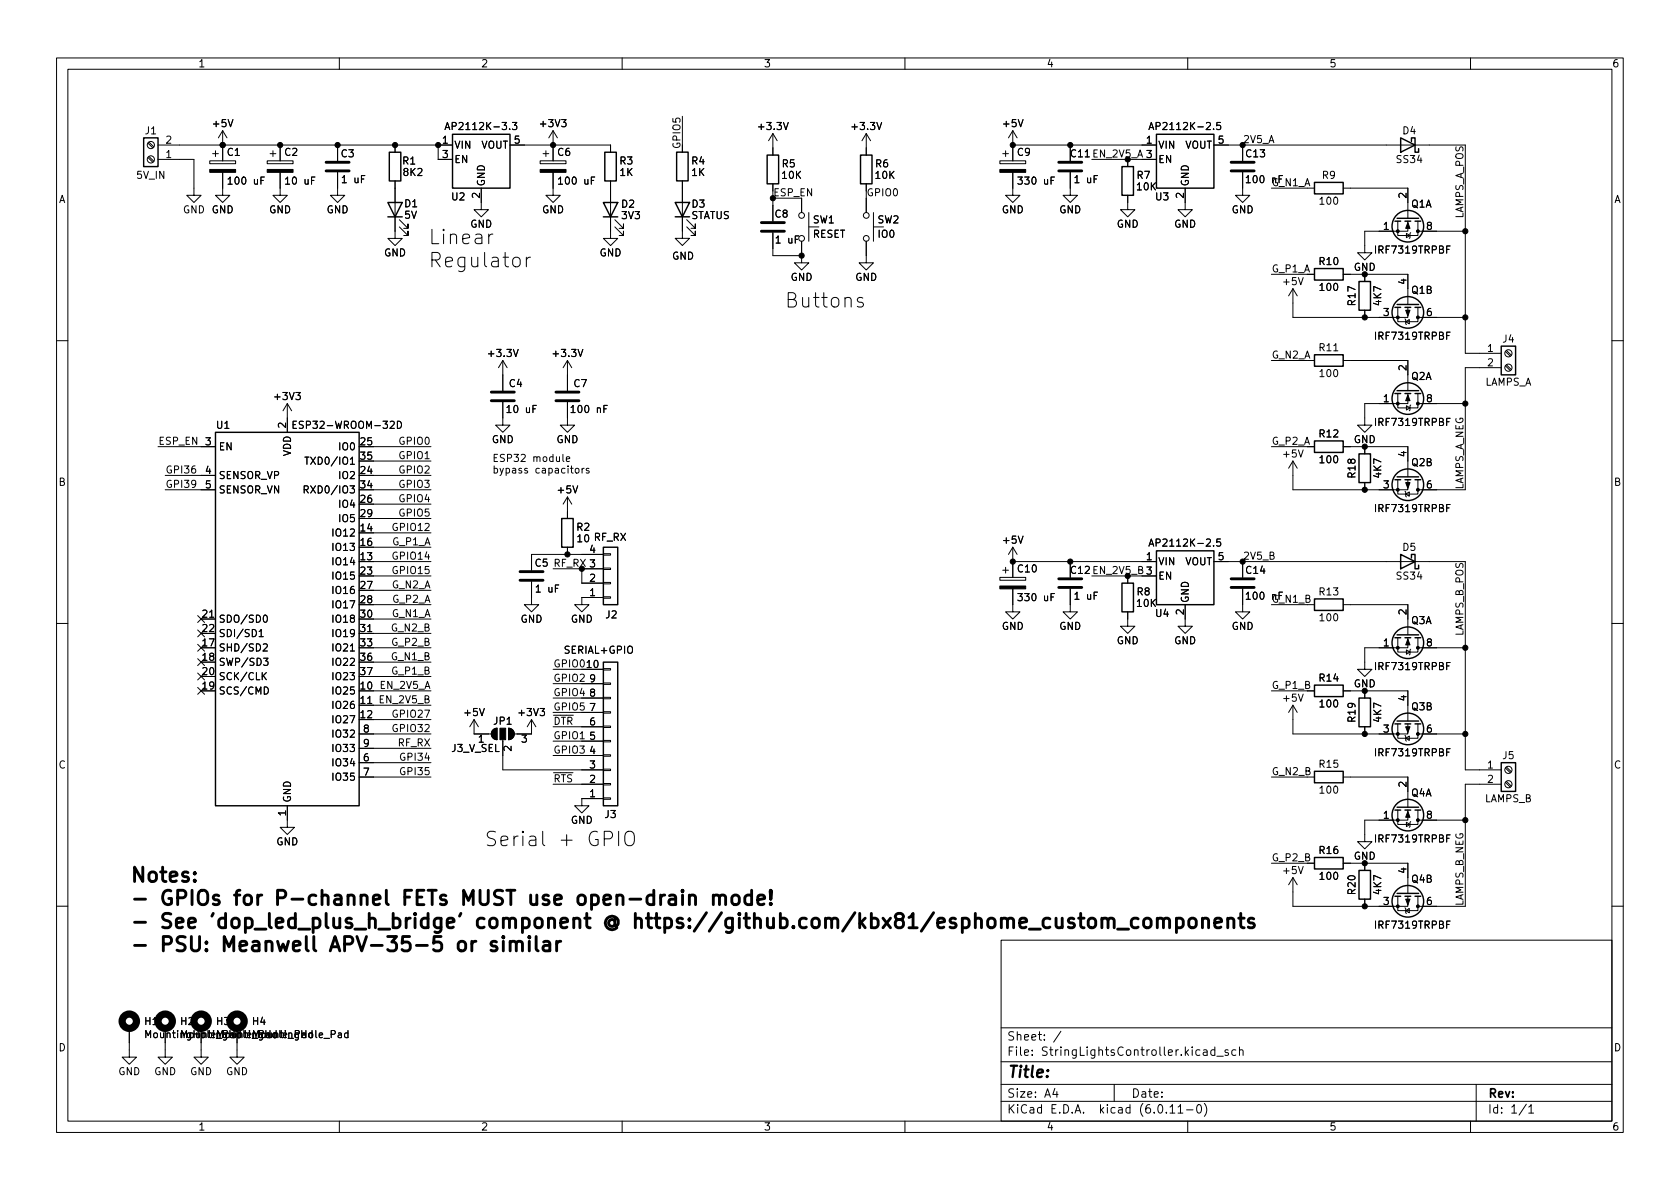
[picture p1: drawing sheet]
<svg xmlns="http://www.w3.org/2000/svg" width="297mm" height="210mm" viewBox="0 0 297 210" stroke-linecap="round" stroke-linejoin="round" font-family="sans-serif">
<g fill="none" stroke="#000" stroke-width=".18">
<path d="M10 10.2h277v190.1h-277zM12 12.2h273v186.1h-273zM60 10.2v2M110 10.2v2M160 10.2v2M210 10.2v2M260 10.2v2M26.2 25.3l.8 .9M26.2 27.9l.8 .8M26.3 25.1l.9 .9M26.3 27.7l.9 .8M27.9 28.2h6.4v6.3h1.3l-1.3 1.3-1.3-1.3h1.3"/>
<path d="M27.9 25.6h52.1M33.3 36.4a.59 .59 0 0 0-.7 .6 .59 .59 0 0 0 .7 .6l.1-.5h-.3M34.7 36.4v1.3l-.8-1.3v1.3M35.3 36.4a.64 .64 0 0 1 .7 .6 .64 .64 0 0 1-.7 .7zM37.1 28.4h4.6v.6h-4.6zM37.6 27.2h1M38.1 26.7v1M39.4 30.5v4h1.2l-1.2 1.3-1.3-1.3h1.3M39.4 23.1l-.8 1.3M39.4 23.1v5.3M39.4 23.1l.7 1.3M40.3 21.1l.5 1.3 .4-1.3"/>
<path d="M47.2 28.4h4.6v.6h-4.6zM47.8 27.2h1M48.3 26.7v1M49.5 30.5v4h1.3l-1.3 1.3-1.2-1.3h1.2M49.5 25.6v2.8M59.7 30.5v4h1.3l-1.3 1.3-1.3-1.3h1.3M59.7 25.6v2.8M69.8 32v10.2h1.3l-1.3 1.2-1.2-1.2h1.2M69.8 25.6v1.3M70.6 38.9l1.5 1.5v-.8v.8h-.7M77.5 25.6v2.6h2.5M85.1 33.3v3.8h1.3l-1.3 1.2-1.3-1.2h1.3"/>
<path d="M88.8 21.7h.8l-.5 .4 .4 .2v.5l-.2 .1-.5-.1M90.1 22.8v.1M90.2 25.6h17.7v1.3M90.6 21.7h.8l-.4 .4 .3 .2v.5l-.2 .1-.5-.1M95.5 28.4h4.6v.6h-4.6zM96 27.2h1M96.5 26.7v1M97.8 30.5v4h1.3l-1.3 1.3-1.3-1.3h1.3M97.8 23.1v5.3M97.8 23.1l-.8 1.3M97.8 23.1l.8 1.3M99.3 21.1h.8l-.4 .5 .3 .1v.6l-.2 .1-.5-.1"/>
<path d="M107.9 32v10.2h1.3l-1.3 1.2-1.2-1.2h1.2M108.7 38.9l1.5 1.5v-.8v.8h-.7M120.6 32v10.1h1.3l-1.3 1.3-1.2-1.3h1.2M120.6 20.6v5M121.4 38.8l1.5 1.6v-.8v.8h-.7M136.7 23.6l-.8 1.3M136.7 23.6v3.8M136.7 32.5v1.3M136.7 23.6l.7 1.3M138.5 21.7l.4 1.2 .5-1.2M141.7 37.6v-2.6h-5v4.1M143 37.6v5.1"/>
<path d="M153.2 23.6v3.8M153.2 32.5v1.3M153.2 35v2.6M153.2 23.6l-.8 1.3M153.2 23.6l.7 1.3M154.4 37.6v5.1M155 21.7l.5 1.2 .4-1.2M176.8 28.4h4.6v.6h-4.6zM177.3 27.2h1M177.8 26.7v1M179.1 30.5v4h1.2l-1.2 1.3-1.3-1.3h1.3M179.1 25.6h25.4"/>
<path d="M179.1 23.1l-.8 1.3M179.1 23.1v5.3M179.1 23.1l.7 1.3M180 21.1l.5 1.3 .4-1.3M189.2 30.5v4h1.3l-1.3 1.3-1.2-1.3h1.2M189.2 25.6v2.8M193 28.2h6.4v1.3M199.4 34.5v2.6h1.3l-1.3 1.2-1.3-1.2h1.3M201.9 28.2h2.6M209.5 33.3v3.8h1.3l-1.3 1.2-1.2-1.2h1.2M213.3 21.8l.5-.1 .2 .3-.8 .9h.8M214.6 22.8v.1"/>
<path d="M214.6 25.6h44.5v36.9h6.3M215.8 21.7h-.6l-.1 .6 .2-.2 .4 .1 .1 .2v.4l-.2 .1-.5-.1M219.7 30.5v4h1.3l-1.3 1.3-1.3-1.3h1.3M219.7 25.6v2.8M224.8 33.3h7.6M237.5 33.3h11.4v5.3M247.1 39.1v2.6h3.6v-2.6M248.9 39.1v1.8h-7.6v3.8h1.3l-1.3 1.3-1.3-1.3h1.3M70.6 40.1l1.5 1.6v-.8v.8h-.7M87.1 41.4a.65 .65 0 0 0-.7 .5M93.1 45.5v1.7M93.8 45.5a.65 .65 0 0 0-.7 .5"/>
<path d="M108.7 40.1l1.5 1.6v-.8v.8h-.7M121.4 40.1l1.5 1.5v-.7v.7h-.7M136.7 41.1v4.1h5M141.7 45.2v1.3h1.3l-1.3 1.2-1.2-1.2h1.2M141.7 42.7v2.5M143 40.1h1.8M152.5 52.7l-.6-.1-.3 .4 .1 .3 .8 .3 .2 .2-.2 .4-.2 .1-.7-.1M153.2 42.7v3.8h1.2l-1.2 1.2-1.3-1.2h1.3M154.4 40.1h1.8M224.8 48.5h7.6M228.6 51v5.1h20.3v-1.7M228.6 51l-.8 1.3"/>
<path d="M228.6 51l.8 1.3M229.6 49.1l.4 1.3 .4-1.3M237.5 48.5h1.3M241.3 49.8v-1.3h7.6v5.3M241.3 54.9v1.2M247.1 54.4v2.5h3.6v-2.5M248.4 56.4l.1 .1v.8l.2 .1M248.5 56.9l.7-.4v.8zM248.7 41.3l.6 .4-.6 .3zM249.4 41.1l-.1 .2v.7l-.1 .2M250.7 56.1h8.4M250.7 40.9h8.4"/>
<path d="M255.8 59.3h.4M255.8 44.1h.4M256.4 58.7h-.6v1.3M256.4 43.5h-.6v1.3M10 60.2h2M27.9 79h10.2M50.8 71.4v5M50.8 71.4l-.8 1.2M50.8 71.4l.8 1.2M52.3 69.4h.8l-.4 .5 .3 .1v.6l-.1 .1-.6-.1M63.5 79h12.7M69 74.6l.5-.1 .2 .3-.8 1h.8"/>
<path d="M70.3 74.5a.64 .64 0 0 1 .7 .6 .64 .64 0 0 1-.7 .7zM88.9 71.1v4.1h1.3l-1.3 1.2-1.3-1.2h1.3M88.9 63.7v5.4M88.9 63.7l-.8 1.3M88.9 63.7l.8 1.3M90.8 61.8l.4 1.3 .4-1.3M100.3 71.1v4.1h1.3l-1.3 1.2-1.2-1.2h1.2M100.3 63.7v5.4M100.3 63.7l-.7 1.3M100.3 63.7l.8 1.3M102.2 61.8l.4 1.3 .5-1.3M224.8 79h7.6"/>
<path d="M224.8 63.7h7.6M229.6 79.6l.4 1.2 .4-1.2M235.8 62h.8M237.5 63.7h11.4v5.4M237.5 79h1.3M247.1 69.6v2.5h3.6v-2.5M248.7 71.7l.6 .4-.6 .4zM248.9 69.6v1.8h-7.6v3.8h1.3l-1.3 1.2-1.3-1.2h1.3M249.4 71.6l-.1 .1v.8l-.1 .1M250.7 71.4h8.4M255.8 74.6h.4M256.4 74h-.6v1.2"/>
<path d="M265.4 65h-6.3v21.6h-8.4M266.2 64.7l.8 .8M266.2 62.1l.8 .9M266.3 64.5l.9 .8M266.3 62l.9 .8M285 60.2h2M29.2 84.1h8.9M29.2 86.6h8.9M61.9 85.9h.8l-.4 .5 .3 .1v.6l-.2 .1-.5-.1M61.9 81.2l.4-.4v1.3M61.9 82.1h.8M63.5 99.3h12.7"/>
<path d="M63.5 94.2h12.7M63.5 96.8h12.7M63.5 84.1h12.7M63.5 89.1h12.7M63.5 91.7h12.7M63.5 86.6h12.7M63.5 81.5h12.7M93.2 82.9l-.3-.1-.1 .2v.2l.4 .1v.3h-.4M100.1 81.2l.6-.1v-.3h-.4l-.2 .1 .1 .7h.5M100.3 87.9v3.8M100.3 96.8v1.2M100.3 87.9l-.7 1.2"/>
<path d="M100.3 87.9l.8 1.2M101.3 85.9l.4 1.3 .4-1.3M103.3 82.8l-.4 .3M104.1 82.9l-.3-.1-.2 .2 .1 .2 .4 .1v.3h-.5M106.7 97.9h1.2v.3h-1.2zM106.7 98h-12.7v2.8M179.1 96.8v5.3M179.1 99.3h25.4M179.1 96.8l-.8 1.2M179.1 96.8l.7 1.2M180 94.8l.5 1.3 .4-1.3M189.2 99.3v2.8"/>
<path d="M213.3 95.4l.5-.1 .2 .4-.8 .9h.8M214.6 96.5v.1M214.6 99.3h44.5v36.8h6.3M215.8 95.3h-.6l-.1 .6 .2-.1 .4 .1 .1 .1v.5l-.2 .1-.5-.1M219.7 99.3v2.8M228.6 81.5v5.1h20.3v-1.8M228.6 81.5l-.8 1.3M228.6 81.5l.8 1.3M241.3 80.3v-1.3h7.6v5.3M241.3 85.3v1.3M247.1 84.8v2.6h3.6v-2.6M248.4 86.9l.1 .1v.8l.2 .1"/>
<path d="M248.5 87.4l.7-.4v.8zM255.8 89.8h.4M256.4 89.2h-.6v1.3M10 110.2h2M35 119l1.2 1.2M35 111.4l1.2 1.2M35 113.9l1.2 1.3M35 116.5l1.2 1.2M35 108.9l1.2 1.2M35.6 114.5h2.5M35.6 117.1h2.5M35.6 119.6h2.5"/>
<path d="M35.6 109.5h2.5M35.6 112h2.5M36.2 119l-1.2 1.2M36.2 111.4l-1.2 1.2M36.2 113.9l-1.2 1.3M36.2 116.5l-1.2 1.2M36.2 108.9l-1.2 1.2M37.1 109.2h.7M45.8 111.7l.4-.4v1.3M45.8 112.6h.7M46.5 114l.5-.1 .3 .3-.8 .9h.8M46.5 119.5l.6 .7"/>
<path d="M46.6 116.4h.8l-.4 .5 .3 .1v.5l-.1 .2-.6-.2M46.7 108.9l.1-.1a.68 .68 0 0 1 .5 .6 .68 .68 0 0 1-.5 .6l-.1-.1-.2-.3zM47.1 118.9l-.7 .8M61.9 115.1h.8M63.5 114.5h12.7M63.5 117.1h12.7M63.5 119.6h12.7M63.5 109.5h12.7M63.5 112h12.7M63.5 101.8h12.7M63.5 104.4h12.7M63.5 106.9h12.7"/>
<path d="M65 111.7h.7M94 102.9v4h1.2l-1.2 1.3-1.3-1.3h1.3M97.8 118.4h8.9M97.8 100.6h8.9M102.9 100.6v2.5h3.8M106.7 118.2h1.2v.3h-1.2zM106.7 100.5h1.2v.2h-1.2zM106.7 103h1.2v.2h-1.2zM106.7 105.5h1.2v.3h-1.2zM106.7 105.7h-3.8v1.2h1.2l-1.2 1.3-1.3-1.3h1.3M176.8 102.1h4.6v.5h-4.6zM177.3 100.8h1"/>
<path d="M177.8 100.3v1M179.1 104.1v4.1h1.2l-1.2 1.3-1.3-1.3h1.3M189.2 104.1v4.1h1.3l-1.3 1.3-1.2-1.3h1.2M193 101.8h6.4v1.3M199.4 108.2v2.5h1.3l-1.3 1.3-1.3-1.3h1.3M201.9 101.8h2.6M209.5 106.9v3.8h1.3l-1.3 1.3-1.2-1.3h1.2M219.7 104.1v4.1h1.3l-1.3 1.3-1.3-1.3h1.3M224.8 106.9h7.6M237.5 106.9h11.4v5.4M247.1 112.8v2.5h3.6v-2.5M248.7 114.9l.6 .4-.6 .4z"/>
<path d="M248.9 112.8v1.7h-7.6v3.9h1.3l-1.3 1.2-1.3-1.2h1.3M249.4 114.8l-.1 .1v.8l-.1 .1M250.7 114.5h8.4M255.8 117.8h.4M256.4 117.2h-.6v1.2M285 110.2h2M35 121.6l1.2 1.2M35.6 122.2h2.5M36.2 121.6l-1.2 1.2M46.7 121.5a.64 .64 0 0 1 .8 .6 .64 .64 0 0 1-.8 .6zM63.5 129.8h12.7M63.5 137.4h12.7"/>
<path d="M63.5 122.2h12.7M63.5 124.7h12.7M63.5 127.2h12.7M63.5 134.9h12.7M63.5 132.3h12.7M65 124.4h.7M83.8 127.2v2.6h3.1M83.8 127.2l-.7 1.3M83.8 127.2l.8 1.3M84.7 130.3l.4-.3v1.3M84.8 125.3l.4 1.3 .4-1.3M87.2 129.1l.7-.3v2a1.02 1.02 0 0 1-1-.6 1.02 1.02 0 0 1 .3-1.1z"/>
<path d="M88.9 130.8v5.3h17.8M89.9 128.8a1.02 1.02 0 0 1 1 1 1.02 1.02 0 0 1-1 1zM90.4 132v.8l-.9-.8-.4 .2 .1 .5M92.3 130h.8l-.5 .5 .4 .1v.5l-.2 .2-.5-.2M94 127.2v2.6h-3.1M94 127.2l-.8 1.3M94 127.2l.7 1.3M95.5 125.3h.8l-.4 .5 .3 .1v.5l-.2 .2-.5-.2M97.8 138.7h8.9M97.8 133.6h8.9M97.8 131.1h8.9M97.8 128.5h8.9"/>
<path d="M97.8 126h8.9M97.8 123.4h8.9M97.8 120.9h8.9M106.7 120.8h1.2v.2h-1.2zM106.7 123.3h1.2v.3h-1.2zM106.7 125.9h1.2v.2h-1.2zM106.7 128.4h1.2v.2h-1.2zM106.7 130.9h1.2v.3h-1.2zM106.7 133.5h1.2v.2h-1.2zM106.7 136h1.2v.3h-1.2zM106.7 138.6h1.2v.2h-1.2zM224.8 137.4h7.6"/>
<path d="M224.8 122.2h7.6M228.6 124.7v5.1h20.3v-1.8M228.6 124.7l-.8 1.3M228.6 124.7l.8 1.3M229.6 122.7l.4 1.3 .4-1.3M237.5 137.4h11.4v5.3M237.5 122.2h1.3M241.3 123.4v-1.2h7.6v5.3M241.3 128.5v1.3M247.1 128v2.6h3.6v-2.6M248.4 130l.1 .2v.7l.2 .2M248.5 130.6l.7-.4v.7z"/>
<path d="M250.7 129.8h8.4M255.8 133h.4M256.4 132.4h-.6v1.3M265.4 138.7h-6.3v21.6h-8.4M266.2 138.3l.8 .9M266.2 135.8l.8 .8M266.3 138.2l.9 .8M266.3 135.6l.9 .9M50.8 142.5v3.8h1.3l-1.3 1.3-1.3-1.3h1.3M96 147v2.2l.3 .3M106.7 141.1h1.2v.2h-1.2zM106.7 141.2h-3.8v1.3h1.2l-1.2 1.3-1.3-1.3h1.3"/>
<path d="M224.8 152.6h7.6M228.6 155.2v5.1h20.3v-1.8M228.6 155.2l-.8 1.3M228.6 155.2l.8 1.3M229.6 153.2l.4 1.3 .4-1.3M237.5 152.6h1.3M241.3 153.9v-1.3h7.6v5.4M241.3 159v1.3M247.1 158.5v2.5h3.6v-2.5M247.1 143.3v2.5h3.6v-2.5M248.7 145.4l.6 .4-.6 .4zM248.9 143.3v1.7h-7.6v3.8h1.3l-1.3 1.3-1.3-1.3h1.3"/>
<path d="M249.4 145.3l-.1 .1v.8l-.1 .1M250.7 145h8.4M255.8 148.2h.4M256.4 147.6h-.6v1.3M10 160.2h2M177 166.3h108v32h-108zM248.4 160.5l.1 .1v.8l.2 .1M248.5 161l.7-.4v.8zM255.8 163.5h.4M256.4 162.9h-.6v1.2M285 160.2h2M22.9 181.9v5h1.2l-1.2 1.3-1.3-1.3h1.3"/>
<path d="M29.2 181.9v5h1.3l-1.3 1.3-1.3-1.3h1.3M35.6 181.9v5h1.2l-1.2 1.3-1.3-1.3h1.3M41.9 181.9v5h1.3l-1.3 1.3-1.3-1.3h1.3M59.8 182.7h.5l.1 .8M60 198.3v2M60.4 183h-.4l-.2 .2 .2 .3 .4-.1M61.5 182.7h-.3l-.3 .2 .1 .5h.5M61.5 182.2v1.3M110 198.3v2M160 198.3v2M177 194.8h108M177 191.8h108"/>
<path d="M177 187.8h108M177 181.8h108M182.5 186.5v.1M182.5 185.7v.1M184.6 183.8v.1M184.6 183v.1M187.6 182.4l-1.3 1.9M197 191.8v3M210 198.3v2M211.8 195.4l.1-.1a.81 .81 0 0 1 .6 .7 .81 .81 0 0 1-.3 .8h-.1a.81 .81 0 0 1-.6-.6 .81 .81 0 0 1 .3-.8zM212.9 195.1a1.72 1.72 0 0 1 0 2.3M215.1 186.8h1.2"/>
<path d="M217.1 185.7l-.3-.1-.2 .2v.3l.5 .1v.4h-.5M218.5 185.7l-.4-.1-.3 .3v.4l.1 .3h.6M219.1 185.8l.3-.2 .3 .1 .1 .9M219.1 185.1v1.5M260 198.3v2M261 191.8v6.5M270.3 195.8l.4-.5v1.5M270.3 196.8h.9"/>
<circle cx="26.7" cy="25.6" r=".63"/>
<circle cx="26.7" cy="28.2" r=".63"/>
<circle cx="141.7" cy="38.1" r=".51"/>
<circle cx="153.2" cy="38.1" r=".51"/>
<circle cx="141.7" cy="42.2" r=".51"/>
<circle cx="153.2" cy="42.2" r=".51"/>
<circle cx="266.7" cy="65" r=".63"/>
<circle cx="266.7" cy="62.5" r=".63"/>
<circle cx="266.7" cy="138.7" r=".63"/>
<circle cx="266.7" cy="136.1" r=".63"/>
</g>
<g fill="none" stroke="#000" stroke-width=".25">
<path d="M25.4 24.4h2.5v5.1h-2.5zM68.6 35.8h2.5l-1.3 2.5zM68.6 38.3h2.5M68.8 26.9h2.1v5.1h-2.1zM80 23.7h10.2v9.6h-10.2zM106.7 35.8h2.5l-1.3 2.5zM106.7 38.3h2.5M106.9 26.9h2.1v5.1h-2.1zM119.4 35.8h2.5l-1.3 2.5zM119.4 38.3h2.5M119.6 26.9h2.1v5.1h-2.1zM135.6 27.4h2.1v5.1h-2.1z"/>
<path d="M152.1 27.4h2.1v5.1h-2.1zM198.4 29.5h2v5h-2zM204.5 23.7h10.1v9.6h-10.1zM232.4 32.3h5.1v2h-5.1zM246.6 39.1h1M247 38.6h3.8M247.6 24.4l2.6 1.2-2.6 1.3zM248.4 39.1h1M249.6 25v-.6h.6v2.5h.6v-.6M250.2 39.1h1M232.4 47.5h5.1v2h-5.1zM240.3 49.8h2v5.1h-2z"/>
<path d="M246.6 54.4h1M247 53.8h3.8M248.4 54.4h1M250.2 54.4h1M38.1 76.4h25.4v66.1h-25.4zM232.4 78h5.1v2h-5.1zM232.4 62.7h5.1v2.1h-5.1zM246.6 69.6h1M247 69.1h3.8M248.4 69.6h1M250.2 69.6h1M265.4 61.2h2.6v5.1h-2.6z"/>
<path d="M99.3 91.7h2v5.1h-2zM106.7 96.8h2.5v10.1h-2.5zM204.5 97.4h10.1v9.5h-10.1zM240.3 80.3h2v5h-2zM246.6 84.8h1M247 84.3h3.8M247.6 98l2.6 1.3-2.6 1.3zM248.4 84.8h1M249.6 98.7v-.7h.6v2.6h.6v-.7M250.2 84.8h1M106.7 117.1h2.5v25.4h-2.5zM198.4 103.1h2v5.1h-2z"/>
<path d="M232.4 105.9h5.1v2h-5.1zM246.6 112.8h1M247 112.3h3.8M248.4 112.8h1M250.2 112.8h1M232.4 136.4h5.1v2h-5.1zM232.4 121.2h5.1v2h-5.1zM240.3 123.4h2v5.1h-2zM246.6 128h1M247 127.5h3.8M248.4 128h1M250.2 128h1"/>
<path d="M265.4 134.9h2.6v5h-2.6zM232.4 151.6h5.1v2.1h-5.1zM240.3 153.9h2v5.1h-2zM246.6 158.5h1M246.6 143.3h1M247 158h3.8M247 142.7h3.8M248.4 158.5h1M248.4 143.3h1M250.2 158.5h1M250.2 143.3h1"/>
<circle cx="248.9" cy="40" r="2.79"/>
<circle cx="248.9" cy="55.2" r="2.79"/>
<circle cx="248.9" cy="70.5" r="2.79"/>
<circle cx="248.9" cy="85.7" r="2.79"/>
<circle cx="248.9" cy="113.7" r="2.79"/>
<circle cx="248.9" cy="128.9" r="2.79"/>
<circle cx="248.9" cy="159.4" r="2.79"/>
<circle cx="248.9" cy="144.1" r="2.79"/>
</g>
<g fill="none" stroke="#000" stroke-width="1.3">
<circle cx="22.9" cy="180.6" r="1.27"/>
<circle cx="29.2" cy="180.6" r="1.27"/>
<circle cx="35.6" cy="180.6" r="1.27"/>
<circle cx="41.9" cy="180.6" r="1.27"/>
</g>
<g fill="#000" stroke="#000" stroke-width=".18">
<path d="M37.1 30h4.6v.5h-4.6zM47.2 30h4.6v.5h-4.6zM95.5 30h4.6v.5h-4.6zM176.8 30h4.6v.5h-4.6zM248.9 39.4l.4 1h-.8zM248.5 54.9h.8l-.4 1zM248.9 69.8l.4 1.1h-.8zM248.5 85.3h.8l-.4 1.1zM176.8 103.6h4.6v.5h-4.6zM248.9 113l.4 1h-.8zM87.2 129.1l.7-.3v2a1.02 1.02 0 0 1-1-.6 1.02 1.02 0 0 1 .3-1.1zM88.4 128.8h1v2h-1z"/>
<path d="M89.9 128.8a1.02 1.02 0 0 1 1 1 1.02 1.02 0 0 1-1 1zM248.5 128.5h.8l-.4 1zM248.9 143.5l.4 1h-.8zM248.5 159h.8l-.4 1z"/>
<circle cx="39.4" cy="25.6" r=".46"/>
<circle cx="49.5" cy="25.6" r=".46"/>
<circle cx="59.7" cy="25.6" r=".46"/>
<circle cx="69.8" cy="25.6" r=".46"/>
<circle cx="77.5" cy="25.6" r=".46"/>
<circle cx="97.8" cy="25.6" r=".46"/>
<circle cx="179.1" cy="25.6" r=".46"/>
<circle cx="189.2" cy="25.6" r=".46"/>
<circle cx="141.7" cy="45.2" r=".46"/>
<circle cx="241.3" cy="48.5" r=".46"/>
<circle cx="241.3" cy="56.1" r=".46"/>
<circle cx="247.1" cy="56.1" r=".25"/>
<circle cx="247.1" cy="40.9" r=".25"/>
<circle cx="250.7" cy="56.1" r=".25"/>
<circle cx="250.7" cy="40.9" r=".25"/>
<circle cx="259.1" cy="40.9" r=".46"/>
<circle cx="259.1" cy="56.1" r=".46"/>
<circle cx="241.3" cy="79" r=".46"/>
<circle cx="247.1" cy="71.4" r=".25"/>
<circle cx="250.7" cy="71.4" r=".25"/>
<circle cx="259.1" cy="71.4" r=".46"/>
<circle cx="100.3" cy="98" r=".46"/>
<circle cx="179.1" cy="99.3" r=".46"/>
<circle cx="189.2" cy="99.3" r=".46"/>
<circle cx="241.3" cy="86.6" r=".46"/>
<circle cx="247.1" cy="86.6" r=".25"/>
<circle cx="250.7" cy="86.6" r=".25"/>
<circle cx="247.1" cy="114.5" r=".25"/>
<circle cx="250.7" cy="114.5" r=".25"/>
<circle cx="259.1" cy="114.5" r=".46"/>
<circle cx="241.3" cy="122.2" r=".46"/>
<circle cx="241.3" cy="129.8" r=".46"/>
<circle cx="247.1" cy="129.8" r=".25"/>
<circle cx="250.7" cy="129.8" r=".25"/>
<circle cx="259.1" cy="129.8" r=".46"/>
<circle cx="241.3" cy="152.6" r=".46"/>
<circle cx="247.1" cy="145" r=".25"/>
<circle cx="250.7" cy="145" r=".25"/>
<circle cx="259.1" cy="145" r=".46"/>
<circle cx="241.3" cy="160.3" r=".46"/>
<circle cx="247.1" cy="160.3" r=".25"/>
<circle cx="250.7" cy="160.3" r=".25"/>
</g>
<g fill="none" stroke="#000" stroke-width=".51">
<path d="M57.7 30.2h4M57.7 28.7h4M134.6 39.4h4.1M187.2 30.2h4.1M187.2 28.7h4.1M217.7 30.2h4M217.7 28.7h4M134.6 40.9h4.1M86.9 70.9h4M86.9 69.3h4M98.3 70.9h4.1M98.3 69.3h4.1"/>
<path d="M91.9 102.6h4.1M91.9 101.1h4.1M187.2 103.9h4.1M187.2 102.4h4.1M217.7 103.9h4M217.7 102.4h4M23.8 159h1.9M68.3 157.4v2.2l.4 .4M71.6 158.6h.8M72.8 157.4h-1.2v2.6M102.3 158.5a.69 .69 0 0 1 .7-.2 .69 .69 0 0 1 .5 .5v.7a.69 .69 0 0 1-.7 .5 .69 .69 0 0 1-.6-.5v-.7zM126.1 158.5a.63 .63 0 0 1 1.1 .1v1.4"/>
<path d="M126.1 158.3v1.7M127.2 158.6l.4-.3 .6 .1 .1 .2v1.4M23.8 163.1h1.9M23.8 167.2h1.9M78 165.6h-1.2l-.1 1.2 .3-.2 .9 .1 .2 .4-.1 .8-.4 .2h-.6l-.3-.2M79.1 163.2l1.2-.2-.1-.5-.8-.1-.3 .3v1l.1 .2 .2 .2 .8-.2M81.1 166.7a.69 .69 0 0 1 .7-.3 .69 .69 0 0 1 .5 .5v.8a.69 .69 0 0 1-.6 .5 .69 .69 0 0 1-.7-.5v-.8zM81.5 161.5l-.3 .5M87.8 166.6l-.6-.1-.4 .3 .1 .4 .9 .2 .1 .3-.1 .3-.3 .1-.7-.1M108.7 162.6v1l.1 .1 .4-.1a1.14 1.14 0 0 0-.9-1.6 1.14 1.14 0 0 0-1.3 1.2 1.21 1.21 0 0 0 .8 1.1 1.21 1.21 0 0 0 1.3-.2M210.4 162.5a.69 .69 0 0 1 1.1 .3v.8a.69 .69 0 0 1-.7 .5 .69 .69 0 0 1-.6-.5v-.8zM212.6 162.6a.63 .63 0 0 1 1.1 .1v1.4"/>
<path d="M212.6 162.4v1.7M214.8 163.2l1.2-.2-.1-.5-.8-.1-.3 .3v1l.1 .2 .2 .2 .8-.2M217.1 162.6a.63 .63 0 0 1 1.1 .1v1.4M217.1 162.4v1.7M219 162.4h1M219.4 161.5v2.2l.1 .2 .5 .2M221.7 162.5l-.6-.1-.4 .3 .1 .4 .9 .2 .1 .3-.1 .3-.3 .2-.7-.2"/>
</g>
<g font-size="3.5">
<text x="75.7" y="43.2">Linear</text>
<text x="75.7" y="47.3">Regulator</text>
<text x="138.7" y="54.4">Buttons</text>
<text x="85.6" y="149.7">Serial</text>
<text x="98.7" y="149.7">+</text>
<text x="103.9" y="149.7">GPIO</text>
<text x="22.9" y="156">Notes:</text>
<text x="28.4" y="160.1">GPIOs</text>
<text x="41.9" y="160.1">for</text>
<text x="49.7" y="160.1">P-channel</text>
<text x="72.7" y="160.1">FETs MUST use</text>
<text x="104.9" y="160.1">open-drain</text>
<text x="129.2" y="160.1">mode!</text>
<text x="28.4" y="164.2">See</text>
<text x="37.7" y="164.2">'dop_led_plus_h_bridge'</text>
<text x="85.1" y="164.2">component</text>
<text x="108.2" y="164.2">@ https://github.com/kbx81/esphome_custom_components</text>
<text x="28.4" y="168.3">PSU:</text>
<text x="39.7" y="168.3">Meanwell</text>
<text x="59.3" y="168.3">APV-35-5</text>
<text x="82.2" y="168.3">or</text>
<text x="88.5" y="168.3">similar</text>
</g>
<text font-size="2.8" x="178" y="191.2">Title:</text>
<g font-size="2.1">
<text x="178" y="184.5">Sheet:</text>
<text x="178" y="187.2">File:</text>
<text x="184.4" y="187.2">StringLightsController.kicad_sch</text>
<text x="178" y="197.4">KiCad</text>
<text x="178" y="194.6">Size:</text>
<text x="184.7" y="194.6">A4</text>
<text x="185.7" y="197.4">E.D.A.</text>
<text x="194.6" y="197.4">kicad</text>
<text x="200" y="194.6">Date:</text>
<text x="201.8" y="197.4">(6.0.11-0)</text>
<text x="263" y="194.6">Rev:</text>
<text x="263" y="197.4">Id:</text>
<text x="267.1" y="197.4">1/1</text>
</g>
<g font-size="1.8">
<text x="35" y="12.3">1</text>
<text x="85" y="12.3">2</text>
<text x="135" y="12.3">3</text>
<text x="185" y="12.3">4</text>
<text x="235" y="12.3">5</text>
<text x="285" y="12.3">6</text>
<text x="37.4" y="22.9">+5V</text>
<text x="78.5" y="23.4">AP2112K-3.3</text>
<text x="95.2" y="22.9">+3V3</text>
<text x="133.7" y="23.4">+3.3V</text>
<text x="150.2" y="23.4">+3.3V</text>
<text x="177.1" y="22.9">+5V</text>
<text x="202.9" y="23.4">AP2112K-2.5</text>
<text x="25.5" y="24.1">J1</text>
<text x="29.2" y="27.9">1</text>
<text x="29.2" y="25.4">2</text>
<text x="40" y="27.9">C1</text>
<text x="50.2" y="27.9">C2</text>
<text x="60.2" y="28.2">C3</text>
<text x="71" y="29.5">R1</text>
<text x="78.1" y="25.4">1</text>
<text x="78.1" y="27.9">3</text>
<text x="80.3" y="26.7">VIN</text>
<text x="80.3" y="29.2">EN</text>
<text x="85" y="26.7">VOUT</text>
<text x="90.8" y="25.4">5</text>
<text x="98.4" y="27.9">C6</text>
<text x="109.4" y="29.5">R3</text>
<text x="120.3" y="26.4" transform="rotate(-90 120.3 26.4)">GPIO5</text>
<text x="122.1" y="29.5">R4</text>
<text x="138.1" y="30">R5</text>
<text x="154.6" y="30">R6</text>
<text x="179.7" y="27.9">C9</text>
<text x="189.1" y="28.2">C11 EN_2V5_A 3</text>
<text x="189.1" y="28.2">C11</text>
<text x="202.5" y="25.4">1</text>
<text x="202.5" y="27.9">3</text>
<text x="204.7" y="26.7">VIN</text>
<text x="204.7" y="29.2">EN</text>
<text x="209.5" y="26.7">VOUT</text>
<text x="215.2" y="25.4">5</text>
<text x="219.7" y="25.3">2V5_A</text>
<text x="220.1" y="28.2">C13</text>
<text x="246.7" y="29.2">SS34</text>
<text x="247.9" y="24.1">D4</text>
<text x="24" y="32">5V_IN</text>
<text x="40" y="33">100</text>
<text x="44.8" y="33">uF</text>
<text x="50.2" y="33">10</text>
<text x="53.7" y="33">uF</text>
<text x="60.2" y="32.8">1</text>
<text x="62.5" y="32.8">uF</text>
<text x="71.1" y="31.5">8K2</text>
<text x="79.7" y="35.8">U2</text>
<text x="84.8" y="35.2" transform="rotate(-90 84.8 35.2)">2</text>
<text x="86.1" y="33" transform="rotate(-90 86.1 33)">GND</text>
<text x="98.4" y="33">100</text>
<text x="103.2" y="33">uF</text>
<text x="109.4" y="31.5">1K</text>
<text x="122.1" y="31.5">1K</text>
<text x="136.7" y="34.7">ESP_EN</text>
<text x="138" y="32">10K</text>
<text x="153.2" y="34.7">GPIO0</text>
<text x="154.5" y="32">10K</text>
<text x="179.7" y="33">330</text>
<text x="184.5" y="33">uF</text>
<text x="189.7" y="32.8">1</text>
<text x="192.1" y="32.8">uF</text>
<text x="200.8" y="34">10K</text>
<text x="200.9" y="32">R7</text>
<text x="204.1" y="35.8">U3</text>
<text x="209.3" y="35.2" transform="rotate(-90 209.3 35.2)">2</text>
<text x="210.6" y="33" transform="rotate(-90 210.6 33)">GND</text>
<text x="220" y="32.8">100</text>
<text x="224.8" y="32.8">nF</text>
<text x="224.8" y="32.9">G_N1_A</text>
<text x="233.6" y="32">R9</text>
<text x="248.7" y="35.2" transform="rotate(-90 248.7 35.2)">2</text>
<text x="10.4" y="36.3">A</text>
<text x="37.4" y="38.1">GND</text>
<text x="47.5" y="38.1">GND</text>
<text x="57.7" y="38.1">GND</text>
<text x="71.4" y="37">D1</text>
<text x="71.4" y="39.1">5V</text>
<text x="83.1" y="40.6">GND</text>
<text x="95.8" y="38.1">GND</text>
<text x="109.7" y="37.1">D2</text>
<text x="109.7" y="39.1">3V3</text>
<text x="122.2" y="37.1">D3</text>
<text x="122.2" y="39.1">STATUS</text>
<text x="136.9" y="38.9">C8</text>
<text x="143.6" y="39.9">SW1</text>
<text x="155.1" y="39.9">SW2</text>
<text x="177.1" y="38.1">GND</text>
<text x="187.2" y="38.1">GND</text>
<text x="197.4" y="40.6">GND</text>
<text x="207.5" y="40.6">GND</text>
<text x="217.7" y="38.1">GND</text>
<text x="233.1" y="36.6">100</text>
<text x="244.4" y="40.6">1</text>
<text x="249.4" y="37.1">Q1A</text>
<text x="252" y="40.6">8</text>
<text x="258.7" y="38.7" transform="rotate(-90 258.7 38.7)">LAMPS_A_POS</text>
<text x="285.4" y="36.3">A</text>
<text x="67.8" y="45.7">GND</text>
<text x="105.9" y="45.7">GND</text>
<text x="118.8" y="46.3">GND</text>
<text x="136.9" y="43.4">1</text>
<text x="139.2" y="43.4">uF</text>
<text x="143.6" y="42.4">RESET</text>
<text x="155.1" y="42.4">IO0</text>
<text x="233" y="47.2">R10</text>
<text x="242.8" y="45.2">IRF7319TRPBF</text>
<text x="139.7" y="50">GND</text>
<text x="151.2" y="50">GND</text>
<text x="224.8" y="48.2">G_P1_A</text>
<text x="226.6" y="50.8">+5V</text>
<text x="233.1" y="51.8">100</text>
<text x="239.3" y="48.3">GND</text>
<text x="248.7" y="50.5" transform="rotate(-90 248.7 50.5)">4</text>
<text x="249.4" y="52.3">Q1B</text>
<text x="240" y="54.2" transform="rotate(-90 240 54.2)">R17</text>
<text x="244.4" y="55.9">3</text>
<text x="244.6" y="54.2" transform="rotate(-90 244.6 54.2)">4K7</text>
<text x="252" y="55.9">6</text>
<text x="86" y="63.5">+3.3V</text>
<text x="97.4" y="63.5">+3.3V</text>
<text x="224.8" y="63.4">G_N2_A</text>
<text x="233" y="62.5">R11</text>
<text x="242.8" y="60.5">IRF7319TRPBF</text>
<text x="248.7" y="65.7" transform="rotate(-90 248.7 65.7)">2</text>
<text x="262.8" y="62.2">1</text>
<text x="262.8" y="64.8">2</text>
<text x="265.5" y="61">J4</text>
<text x="48.2" y="71.1">+3V3</text>
<text x="89.9" y="68.8">C4</text>
<text x="101.3" y="68.8">C7</text>
<text x="233.1" y="67.1">100</text>
<text x="244.4" y="71.1">1</text>
<text x="249.4" y="67.6">Q2A</text>
<text x="252" y="71.1">8</text>
<text x="262.6" y="68.6">LAMPS_A</text>
<text x="38.1" y="76.2">U1</text>
<text x="50.5" y="75.9" transform="rotate(-90 50.5 75.9)">2</text>
<text x="51.4" y="76.2">ESP32-WROOM-32D</text>
<text x="89.3" y="73.4">10</text>
<text x="92.9" y="73.4">uF</text>
<text x="100.6" y="73.4">100</text>
<text x="105.4" y="73.4">nF</text>
<text x="233" y="77.7">R12</text>
<text x="242.8" y="75.7">IRF7319TRPBF</text>
<text x="27.9" y="78.6">ESP_EN 3</text>
<text x="29.2" y="83.7">GPI36</text>
<text x="36.1" y="83.8">4</text>
<text x="36.1" y="78.7">3</text>
<text x="38.6" y="80">EN</text>
<text x="51.8" y="80.7" transform="rotate(-90 51.8 80.7)">VDD</text>
<text x="53.7" y="82.6">TXD0/IO1</text>
<text x="59.7" y="80">IO0</text>
<text x="63.5" y="83.8">24</text>
<text x="63.5" y="78.7">25</text>
<text x="63.5" y="81.3">35</text>
<text x="70.4" y="78.6">GPIO0</text>
<text x="70.4" y="83.7">GPIO2</text>
<text x="70.4" y="81.2">GPIO1</text>
<text x="86.9" y="78.7">GND</text>
<text x="87" y="81.7">ESP32</text>
<text x="87" y="83.7">bypass</text>
<text x="94.2" y="81.7">module</text>
<text x="94.6" y="83.7">capacitors</text>
<text x="98.3" y="78.7">GND</text>
<text x="224.8" y="78.6">G_P2_A</text>
<text x="226.6" y="81.3">+5V</text>
<text x="233.1" y="82.3">100</text>
<text x="239.3" y="78.7">GND</text>
<text x="248.7" y="80.9" transform="rotate(-90 248.7 80.9)">4</text>
<text x="249.4" y="82.8">Q2B</text>
<text x="10.3" y="86.3">B</text>
<text x="29.2" y="86.3">GPI39</text>
<text x="36.1" y="86.4">5</text>
<text x="38.6" y="85.1">SENSOR_VP</text>
<text x="38.6" y="87.6">SENSOR_VN</text>
<text x="53.4" y="87.6">RXD0/IO3</text>
<text x="59.7" y="85.1">IO2</text>
<text x="63.5" y="88.9">26</text>
<text x="63.5" y="86.4">34</text>
<text x="70.4" y="88.8">GPIO4</text>
<text x="70.4" y="86.3">GPIO3</text>
<text x="98.3" y="87.6">+5V</text>
<text x="240" y="84.7" transform="rotate(-90 240 84.7)">R18</text>
<text x="244.4" y="86.4">3</text>
<text x="244.6" y="84.7" transform="rotate(-90 244.6 84.7)">4K7</text>
<text x="252" y="86.4">6</text>
<text x="258.7" y="86.6" transform="rotate(-90 258.7 86.6)">LAMPS_A_NEG</text>
<text x="285.3" y="86.3">B</text>
<text x="58.5" y="95.3">IO12</text>
<text x="59.7" y="90.2">IO4</text>
<text x="59.7" y="92.7">IO5</text>
<text x="63.5" y="94">14</text>
<text x="63.5" y="91.4">29</text>
<text x="69.2" y="93.9">GPIO12</text>
<text x="70.4" y="91.3">GPIO5</text>
<text x="101.8" y="94.2">R2</text>
<text x="242.8" y="90.9">IRF7319TRPBF</text>
<text x="58.5" y="100.3">IO14</text>
<text x="58.5" y="97.8">IO13</text>
<text x="63.5" y="99.1">13</text>
<text x="63.5" y="96.5">16</text>
<text x="63.5" y="101.6">23</text>
<text x="69.2" y="99">GPIO14</text>
<text x="69.2" y="101.5">GPIO15</text>
<text x="69.3" y="96.4">G_P1_A</text>
<text x="94.4" y="100.6">C5 RF_RX 3</text>
<text x="94.4" y="100.6">C5</text>
<text x="101.8" y="96.3">10 RF_RX</text>
<text x="104.1" y="97.8">4</text>
<text x="104.1" y="100.3">3</text>
<text x="177.1" y="96.5">+5V</text>
<text x="179.7" y="101.6">C10</text>
<text x="189.1" y="101.9">C12 EN_2V5_B 3</text>
<text x="189.1" y="101.9">C12</text>
<text x="202.5" y="99.1">1</text>
<text x="202.5" y="101.6">3</text>
<text x="202.9" y="97">AP2112K-2.5</text>
<text x="204.7" y="100.3">VIN</text>
<text x="209.5" y="100.3">VOUT</text>
<text x="215.2" y="99.1">5</text>
<text x="219.7" y="99">2V5_B</text>
<text x="220.1" y="101.9">C14</text>
<text x="247.9" y="97.8">D5</text>
<text x="58.5" y="102.9">IO15</text>
<text x="58.5" y="105.4">IO16</text>
<text x="58.5" y="108">IO17</text>
<text x="63.5" y="104.1">27</text>
<text x="63.5" y="106.7">28</text>
<text x="69.2" y="104">G_N2_A</text>
<text x="69.3" y="106.6">G_P2_A</text>
<text x="94.5" y="105.2">1</text>
<text x="96.8" y="105.2">uF</text>
<text x="104.1" y="105.4">1</text>
<text x="104.1" y="102.9">2</text>
<text x="179.7" y="106.7">330</text>
<text x="184.5" y="106.7">uF</text>
<text x="189.7" y="106.4">1</text>
<text x="192.1" y="106.4">uF</text>
<text x="200.8" y="107.7">10K</text>
<text x="200.9" y="105.7">R8</text>
<text x="204.7" y="102.9">EN</text>
<text x="210.6" y="106.7" transform="rotate(-90 210.6 106.7)">GND</text>
<text x="220" y="106.4">100</text>
<text x="224.8" y="106.4">nF</text>
<text x="224.8" y="106.6">G_N1_B</text>
<text x="233" y="105.7">R13</text>
<text x="246.7" y="102.9">SS34</text>
<text x="35.5" y="109.2">21</text>
<text x="35.5" y="111.8">22</text>
<text x="38.6" y="110.5">SDO/SD0</text>
<text x="38.6" y="113">SDI/SD1</text>
<text x="58.5" y="110.5">IO18</text>
<text x="58.5" y="113">IO19</text>
<text x="63.5" y="109.2">30</text>
<text x="63.5" y="111.8">31</text>
<text x="69" y="111.7">G_N2_B</text>
<text x="69.2" y="109.1">G_N1_A</text>
<text x="92" y="110.5">GND</text>
<text x="100.9" y="110.5">GND</text>
<text x="106.9" y="109.7">J2</text>
<text x="177.1" y="111.8">GND</text>
<text x="187.2" y="111.8">GND</text>
<text x="204.1" y="109.5">U4</text>
<text x="209.3" y="108.9" transform="rotate(-90 209.3 108.9)">2</text>
<text x="217.7" y="111.8">GND</text>
<text x="233.1" y="110.2">100</text>
<text x="248.7" y="108.9" transform="rotate(-90 248.7 108.9)">2</text>
<text x="249.4" y="110.7">Q3A</text>
<text x="258.7" y="112.5" transform="rotate(-90 258.7 112.5)">LAMPS_B_POS</text>
<text x="35.5" y="114.3">17</text>
<text x="35.5" y="116.8">18</text>
<text x="35.5" y="119.4">20</text>
<text x="38.6" y="115.6">SHD/SD2</text>
<text x="38.6" y="118.1">SWP/SD3</text>
<text x="58.5" y="115.6">IO21</text>
<text x="58.5" y="118.1">IO22</text>
<text x="63.5" y="114.3">33</text>
<text x="63.5" y="116.8">36</text>
<text x="63.5" y="119.4">37</text>
<text x="69" y="116.7">G_N1_B</text>
<text x="69.1" y="114.2">G_P2_B</text>
<text x="69.1" y="119.3">G_P1_B</text>
<text x="97.8" y="118">GPIO010</text>
<text x="99.6" y="116">SERIAL+GPIO</text>
<text x="103.5" y="118.1">10</text>
<text x="197.4" y="114.3">GND</text>
<text x="207.5" y="114.3">GND</text>
<text x="242.8" y="118.9">IRF7319TRPBF</text>
<text x="244.4" y="114.3">1</text>
<text x="252" y="114.3">8</text>
<text x="35.5" y="121.9">19</text>
<text x="38.6" y="123.2">SCS/CMD</text>
<text x="38.6" y="120.7">SCK/CLK</text>
<text x="58.5" y="123.2">IO25</text>
<text x="58.5" y="125.7">IO26</text>
<text x="58.5" y="120.7">IO23</text>
<text x="63.5" y="121.9">10</text>
<text x="63.5" y="124.5">11</text>
<text x="66.9" y="124.4">EN_2V5_B</text>
<text x="67" y="121.8">EN_2V5_A</text>
<text x="97.8" y="123.1">GPIO4</text>
<text x="97.8" y="120.5">GPIO2</text>
<text x="97.8" y="125.6">GPIO5</text>
<text x="104.1" y="125.7">7</text>
<text x="104.1" y="123.2">8</text>
<text x="104.1" y="120.6">9</text>
<text x="224.8" y="121.8">G_P1_B</text>
<text x="226.6" y="124.5">+5V</text>
<text x="233" y="120.9">R14</text>
<text x="233.1" y="125.5">100</text>
<text x="239.3" y="121.9">GND</text>
<text x="248.7" y="124.1" transform="rotate(-90 248.7 124.1)">4</text>
<text x="249.4" y="126">Q3B</text>
<text x="58.5" y="128.3">IO27</text>
<text x="58.5" y="130.8">IO32</text>
<text x="63.5" y="127">12</text>
<text x="64.1" y="129.5">8</text>
<text x="69.2" y="129.4">GPIO32</text>
<text x="69.2" y="126.9">GPIO27</text>
<text x="70.2" y="132">RF_RX</text>
<text x="81.8" y="127">+5V</text>
<text x="87.1" y="128.5">JP1</text>
<text x="91.4" y="127">+3V3</text>
<text x="97.8" y="128.2">~{DTR} 6</text>
<text x="97.8" y="130.7">GPIO1</text>
<text x="104.1" y="130.8">5</text>
<text x="104.1" y="128.3">6</text>
<text x="240" y="127.9" transform="rotate(-90 240 127.9)">R19</text>
<text x="244.4" y="129.5">3</text>
<text x="244.6" y="127.9" transform="rotate(-90 244.6 127.9)">4K7</text>
<text x="252" y="129.5">6</text>
<text x="10.3" y="136.3">C</text>
<text x="58.5" y="135.9">IO34</text>
<text x="58.5" y="133.4">IO33</text>
<text x="64.1" y="134.6">6</text>
<text x="64.1" y="137.2">7</text>
<text x="64.1" y="132.1">9</text>
<text x="70.5" y="134.5">GPI34</text>
<text x="70.5" y="137.1">GPI35</text>
<text x="79.7" y="133.4">J3_V_SEL</text>
<text x="84.4" y="132.1">1</text>
<text x="97.8" y="133.2">GPIO3</text>
<text x="104.1" y="135.9">3</text>
<text x="104.1" y="133.3">4</text>
<text x="224.8" y="137.1">G_N2_B</text>
<text x="233" y="136.1">R15</text>
<text x="242.8" y="134.1">IRF7319TRPBF</text>
<text x="262.8" y="135.9">1</text>
<text x="265.5" y="134.6">J5</text>
<text x="285.3" y="136.3">C</text>
<text x="51.8" y="142" transform="rotate(-90 51.8 142)">GND</text>
<text x="58.5" y="138.4">IO35</text>
<text x="97.8" y="138.3">~{RTS} 2</text>
<text x="104.1" y="141">1</text>
<text x="104.1" y="138.4">2</text>
<text x="233.1" y="140.7">100</text>
<text x="248.7" y="139.4" transform="rotate(-90 248.7 139.4)">2</text>
<text x="249.4" y="141.2">Q4A</text>
<text x="262.5" y="142.2">LAMPS_B</text>
<text x="262.8" y="138.4">2</text>
<text x="48.8" y="149.9">GND</text>
<text x="50.5" y="144.4" transform="rotate(-90 50.5 144.4)">1</text>
<text x="100.9" y="146.1">GND</text>
<text x="106.8" y="145">J3</text>
<text x="242.8" y="149.4">IRF7319TRPBF</text>
<text x="244.4" y="144.8">1</text>
<text x="252" y="144.8">8</text>
<text x="224.8" y="152.3">G_P2_B</text>
<text x="226.6" y="154.9">+5V</text>
<text x="233" y="151.4">R16</text>
<text x="233.1" y="156">100</text>
<text x="239.3" y="152.4">GND</text>
<text x="248.7" y="154.6" transform="rotate(-90 248.7 154.6)">4</text>
<text x="240" y="158.4" transform="rotate(-90 240 158.4)">R20</text>
<text x="244.4" y="160">3</text>
<text x="244.6" y="158.4" transform="rotate(-90 244.6 158.4)">4K7</text>
<text x="249.4" y="156.5">Q4B</text>
<text x="252" y="160">6</text>
<text x="258.7" y="160.3" transform="rotate(-90 258.7 160.3)">LAMPS_B_NEG</text>
<text x="242.8" y="164.6">IRF7319TRPBF</text>
<text x="25.4" y="181.6">H1</text>
<text x="25.4" y="183.9">MountingHole_Pad</text>
<text x="31.8" y="181.6">H2</text>
<text x="31.8" y="183.9">MountingHole_Pad</text>
<text x="38.1" y="181.6">H3</text>
<text x="44.5" y="181.6">H4</text>
<text x="44.5" y="183.9">MountingHole_Pad</text>
<text x="10.3" y="186.3">D</text>
<text x="20.8" y="190.5">GND</text>
<text x="27.2" y="190.5">GND</text>
<text x="33.5" y="190.5">GND</text>
<text x="39.9" y="190.5">GND</text>
<text x="285.3" y="186.3">D</text>
<text x="35" y="200.3">1</text>
<text x="85" y="200.3">2</text>
<text x="135" y="200.3">3</text>
<text x="185" y="200.3">4</text>
<text x="235" y="200.3">5</text>
<text x="285" y="200.3">6</text>
</g>
</svg>
